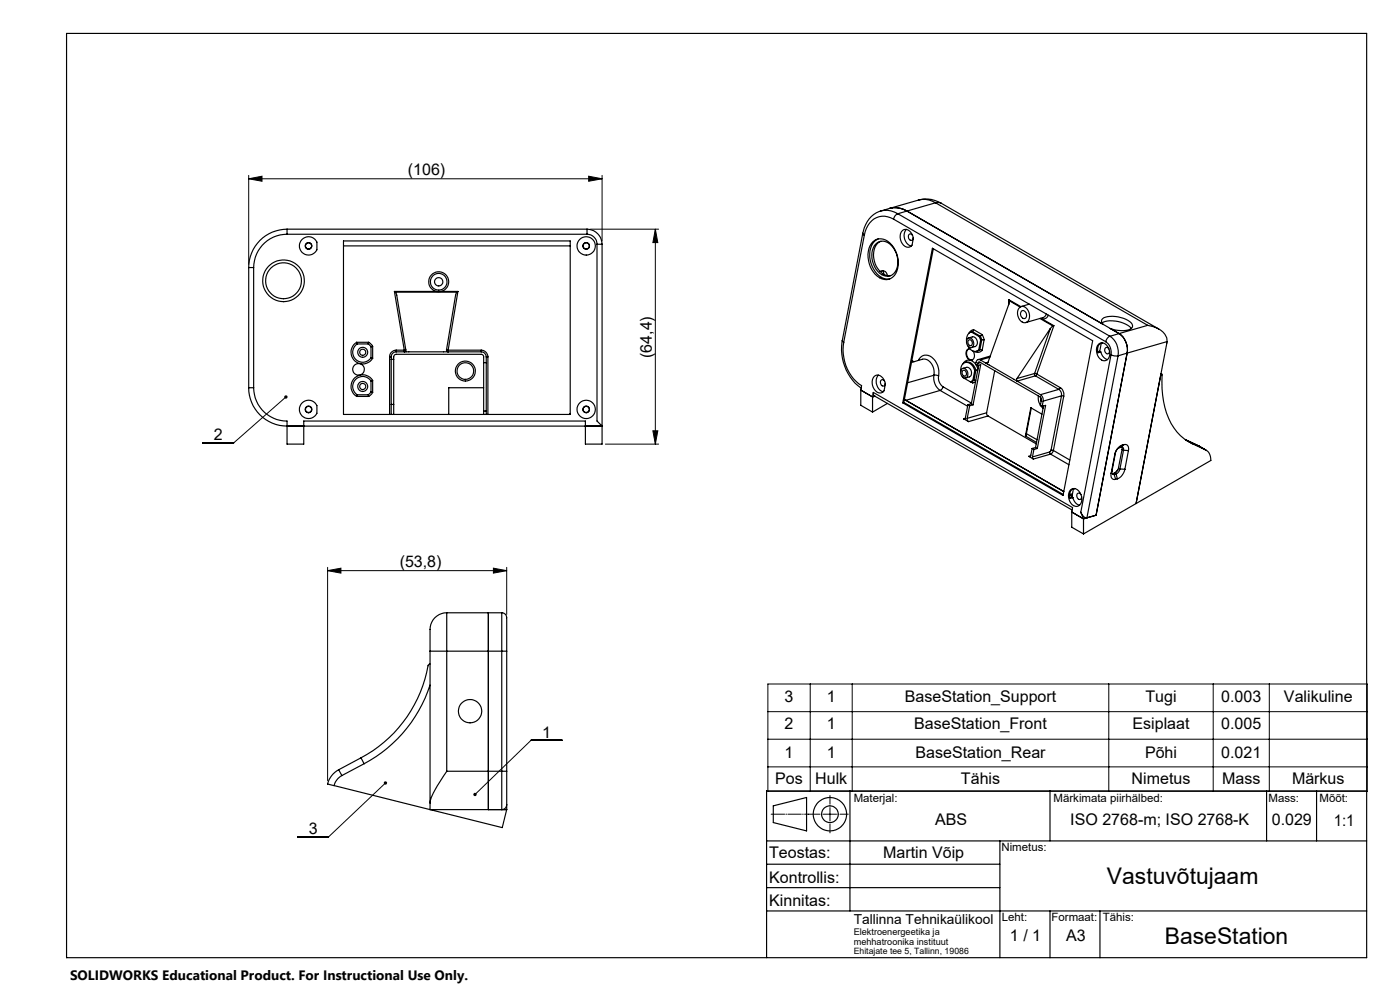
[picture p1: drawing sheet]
<svg xmlns="http://www.w3.org/2000/svg" width="420mm" height="297mm" viewBox="0 0 420 297" stroke-linecap="round" stroke-linejoin="round" font-family="sans-serif">
<g fill="none" stroke="#000" stroke-width=".35">
<path d="M20 10h390v277h-390zM275.5 60a8.5 8.5 0 0 1 6.8 .9M275.5 60l.2-.1a6.2 6.2 0 0 1 5 .9M275.5 60l-8.6 2.4M86.1 70.2a10 10 0 0 0-10 10M86.1 68.7a11.5 11.5 0 0 0-11.5 11.5M86.1 68.7v1.5M86.1 70.2h90M86.1 68.7h90M90.6 71.8a2.73 2.73 0 0 1 4.5 .8v2.3a2.75 2.75 0 0 1-4.1 1.1 2.75 2.75 0 0 1-.4-4.2zM103 73.7h68.1M103 72.2h68.1v52h-68.1z"/>
<path d="M176.1 70.2a3 3 0 0 1 3 3M176.1 68.7a4.6 4.6 0 0 1 4.5 4.5M176.1 68.7v1.5M179.1 73.2h1.5M179.1 73.2v53l1.5 1.5h-94.5a11.5 11.5 0 0 1-11.5-11.5M180.6 73.2v59.9h-5v-6.9h-84.5v6.9h-5v-6.9a10 10 0 0 1-10-10M258.8 69.9l.5 .6M258.8 69.9l-6.1 32.1M259.3 70.5l-6.2 32.1M261.8 72.5a3.8 3.8 0 0 1 5.8 1 7.8 7.8 0 0 1 .7 9.1 3.6 3.6 0 0 1-5.7-.4 7.6 7.6 0 0 1-.8-9.7zM262.8 73.1a3.1 3.1 0 0 1 4.7 .6 6.5 6.5 0 0 1 .6 8.3 3.4 3.4 0 0 1-5.3-1.3 6.4 6.4 0 0 1 0-7.6zM263.5 71.6a5.8 5.8 0 0 0-2.2 7.3 5.6 5.6 0 0 0 5.6 4.7"/>
<path d="M264.1 63.3a8.1 8.1 0 0 0-5.3 6.6M264.1 63.2h.1M264.2 63.2h.2a6.5 6.5 0 0 1 4.9 .9M264.2 72.3a5.1 5.1 0 0 0-1.7 6.7 4.9 4.9 0 0 0 4.7 3.6M266.9 62.4a6.7 6.7 0 0 1 5.2 .8M266.9 62.4l-2.7 .8M268.1 65.7a5.6 5.6 0 0 0-8.6 3.8l-.2 1M268.1 65.7l63.6 36.7M269.3 64.1a2.1 2.1 0 0 0-1.2 1.6M269.3 64.1l63.7 36.7M270.7 69.1a2.08 2.08 0 0 1 3.2 1.7l.1 .6-.4 2.1a1.9 1.9 0 0 1-1.9 .5 1.9 1.9 0 0 1-1.3-1.5l-.3-1.3a2.49 2.49 0 0 1 .6-2.1zM271.9 68.8a3.2 3.2 0 0 0 1.5 5"/>
<path d="M272.1 63.2l-2.8 .9M272.1 63.2l63.6 36.8M273.8 70.6l-.2-.2a.6 .6 0 0 0-.6-.3 .6 .6 0 0 0-.5 .6 .9 .9 0 0 0 .3 1 .9 .9 0 0 0 1 .1l.2-.6M279.7 74.4l48.1 27.7-8.9 46.4-48.1-27.8zM280 74.5l-8.9 46.1M280.7 60.8l1.6 .1M280.7 60.8l-8.6 2.4M280.7 60.8l63.6 36.7M282.3 60.9l65.4 37.7M74.6 80.2h1.5M74.6 80.2v36M76.1 80.2v36"/>
<path d="M118.3 87.3l.3 .3M118.3 87.3l3 17.6M118.3 87.3h12.5M118.6 87.6l.4 .7 2.7 16.6M118.6 87.6h18.5M130.8 87.3a3 3 0 0 1-1.6-4.6 3 3 0 0 1 4.9 0 3 3 0 0 1-1.7 4.6M130.8 87.3h1.6M132.4 87.3h5M137.1 87.6l-.4 .9-2.8 16.4M137.4 87.3l-.3 .3M137.4 87.3l-3 17.6M264 81.4a1.41 1.41 0 0 1 2.2 1.2"/>
<path d="M264.9 81.2l.3 1M291.4 99.5a2.34 2.34 0 0 0-1.5 2.7M291.4 99.5l2.3 1.4M291.6 99.4l-.3 .1M291.6 99.4h.1M291.7 99.4l-.3 .1M291.7 99.4l2.4 1.3M292.1 98.8l-.4 .6M292.1 98.8l-1 .5-.5 .6M292.1 98.8l2.5 1.5M302.7 89.8l.1 .3M302.7 89.8l3.5 2.1"/>
<path d="M302.7 89.8l-.1 1.6M302.8 90.1l-.2 1.2-6.2 17.4-.6 .2 .5-.2M302.8 90.1l3.2 1.9M305.9 92.2a1.93 1.93 0 0 1 2.9 1.6l.1 .6a1.62 1.62 0 0 1-.6 2 1.62 1.62 0 0 1-2.1-.2 3 3 0 0 1-.3-4zM306.4 93.3a1.23 1.23 0 0 1 1.5 .5 1.23 1.23 0 0 1-.2 1.5 1.22 1.22 0 0 1-1.5-.5 1.22 1.22 0 0 1 .2-1.5zM308.8 91.2l-2.4 .7M312 95.5l3.9 2.2M312.2 95.4l.4 .2M312.6 95.6l3.6 2M313.9 94.1l-.8 1-5.3 1.6M314.5 94.5a1.67 1.67 0 0 1-1.9 1.1M315.1 98.5l-10 14.9"/>
<path d="M315.1 98.5l-4.7 13.4M315.9 97.7l-.8 .8M316.2 97.6l-.3 .1M316.2 97.6l-5.2 14.5M330.6 96.8a8.3 8.3 0 0 1 8.8 1.7M330.9 97.2a1.21 1.21 0 0 1-.4-1.4 1.21 1.21 0 0 1 1.2-.8 8.7 8.7 0 0 1 7.9 2.1 1.24 1.24 0 0 1-1.2 1.8l-2.1 .2-3.2-.6 2.6 1.5M335.7 100a5.9 5.9 0 0 1 2.4 5.8M335.7 100l-2.7 .8M344.3 97.5a6.5 6.5 0 0 1 5.7 3.7l.1 1.2M344.3 97.5l-8.6 2.5M74.6 116.2h1.5M107 102.6a3.5 3.5 0 0 0-.7 5.5 3.5 3.5 0 0 0 5.5-.7"/>
<path d="M107 102.6l.1 .5M107 118.8h3.6M107 102.6h3.6M107.1 103.1a3 3 0 0 0-.4 4.6 3 3 0 0 0 4.6-.5M107.1 118.3l-.1 .5M107.1 103.1h3.4M107.1 118.3h3.4M110.5 103.1l.8 .8M110.5 118.3l.1 .5M110.6 102.6l-.1 .5M110.6 102.6l1.2 1.2M111.3 117.5l-.8 .8"/>
<path d="M111.3 114.2a3 3 0 0 0-4.6-.5 3 3 0 0 0 .4 4.6M111.3 107.2l.5 .2M111.3 117.5l.5 .1M111.3 103.9v3.3M111.3 114.2v3.3M111.8 114a3.5 3.5 0 0 0-5.5-.7 3.5 3.5 0 0 0 .7 5.5M111.8 114l-.5 .2M111.8 103.8l-.5 .1M111.8 117.6l-1.2 1.2M111.8 103.8v3.6M111.8 114v3.6M116.9 107h.5"/>
<path d="M116.9 107v17.2M117.4 107.7h.7M117.4 107v17.2M118.9 105.4a1.51 1.51 0 0 0-1.5 1.6M118.9 104.9a1.99 1.99 0 0 0-2 2.1M118.9 104.9v.5M118.9 105.4h25.5M118.9 104.9h2.4M121.7 104.9l-.3 .5-.1-.5M121.7 104.9h-.4M133.9 104.9l.4 .5 .1-.5M133.9 104.9h.5"/>
<path d="M134.4 104.9h10M144.4 105.4a1.57 1.57 0 0 1 1.5 1.6M144.4 104.9a2.05 2.05 0 0 1 2 2.1M144.4 104.9v.5M145.1 108.7h.8M145.1 116.2h-10.5v8M145.9 107h.5M145.9 107v17.2M146.4 107v17.2M252.7 102a14.6 14.6 0 0 0 5.6 14.3M252.7 102l.4 .6M253.1 102.6a12.9 12.9 0 0 0 5.4 13l-.3 1.3"/>
<path d="M258.2 116.9l3.6 2.1M258.2 116.9v4.6l3.6 2M261.8 119v4.5M262 117.6v.7l.3 .3 59.3 34.3M262 117.6l59.8 34.5-.3 1.4M262 117.6l-.2 1.4M262.3 112.8a2.11 2.11 0 0 1 3.2 1.7l.1 .6-.4 2a1.87 1.87 0 0 1-1.9 .6 1.87 1.87 0 0 1-1.3-1.6l-.3-1.2a2.62 2.62 0 0 1 .6-2.1zM262.5 118.7l-.7 .3M263.5 112.4a3.2 3.2 0 0 0 1.5 5M265.4 114.3l-.4-.5a.92 .92 0 0 0-1 .8 .92 .92 0 0 0 .7 1l.3 .1a.69 .69 0 0 0 .6-.8M271.3 119.7l47.8 27.6M273.5 108.6l3.3-.9a3.5 3.5 0 0 1 3.4 4.1v.7"/>
<path d="M273.6 108.1l.6 .3M275.5 108a2.56 2.56 0 0 1 2.2-1.6 2.56 2.56 0 0 1 2.4 1.2l1.2 1.9 .4 1.6-.1 1.6M280.2 112.5a4.7 4.7 0 0 0 1.8 4.5M280.2 112.5l1.4 .2M280.2 112.5l-7.9 2.2M281.6 112.7a3.2 3.2 0 0 0 1.3 3.2M282 117l8.3 4.7M282 117l-10.2 3-.5-.3M282.9 115.9l-.3 .6-.6 .5M282.9 115.9l8.5 4.9M288.6 110.6a1.49 1.49 0 0 1 1.6 .5 1.49 1.49 0 0 1 0 1.8 .94 .94 0 0 1-1 .4 .94 .94 0 0 1-.7-.7 1.68 1.68 0 0 1 .1-2zM288.7 112.9l2.4 1.5 .8-.4"/>
<path d="M288.9 110.4l1-.3a1.57 1.57 0 0 1 1.5 1.1 1.57 1.57 0 0 1-.6 1.8l-1.1 .3M288.9 109a2.11 2.11 0 0 1 1.9-1.1 2.11 2.11 0 0 1 1.9 1.2M288.9 111a.93 .93 0 0 1 1 .7 .93 .93 0 0 1-.5 1l-.5-.2-.3-.7zM289.6 108.7a2.29 2.29 0 0 1 3 1.6l.2 .7M290.3 101.4a1.49 1.49 0 0 1 1.7 .6 1.49 1.49 0 0 1 0 1.7 .97 .97 0 0 1-1 .5 .97 .97 0 0 1-.8-.8l-.3-.9zM290.4 103.7a2.06 2.06 0 0 0 3.2 1.2M290.5 102.1a.89 .89 0 0 1 1.2 .3 .89 .89 0 0 1-.3 1.2 .99 .99 0 0 1-.9-.5 .99 .99 0 0 1 0-1zM290.6 101.3l1.1-.3a1.61 1.61 0 0 1 1.4 1.1 1.61 1.61 0 0 1-.5 1.8l-1.1 .3M290.7 104.6a1.92 1.92 0 0 0-.6 2 1.92 1.92 0 0 0 1.5 1.3M291 104.6l-.2-.1a1.81 1.81 0 0 0-1.1 1.7 1.81 1.81 0 0 0 1.1 1.6 1.2 1.2 0 0 0 1.4-.3 1.2 1.2 0 0 0 .1-1.4l-.4-.9M291.5 114.3l.3 .5M292.2 113.9l.5 .1"/>
<path d="M292.2 113.9l-1 .5 .6 .4M292.2 113.9l-.3 .1M292.4 111.1a2.56 2.56 0 0 0-3.2-2.3 2.59 2.59 0 0 0-1 2.5M292.4 111.1l-.5 2.9M292.7 114.4l-.9 .4M292.8 111l-.6 2.9M292.8 111l-.4 .1M292.8 109.4l.6 1.2M293.2 109.6l1-.3-2.3 12M293.3 108.9l.3-.4h.4l18 10.5 .4 .7-.3 1.8 .5 .3M293.3 110.9l-.5 .1M293.3 108.9l-.1 .7"/>
<path d="M293.6 109.5l-2.2 11.5M293.7 100.9l.5 1M294 104.8l.6 .2M294 104.8l-1 .5M294 104.8l-.4 .1M294.1 100.7l.4 1.1M294.1 100.7l-.4 .2M294.1 107.9a.87 .87 0 0 0-1.3 .7l-.1 .7 .5 .3M294.1 107.9l11.1 6.3M294.2 101.9l-.6 3M294.2 108.7l-.9 .2M294.5 101.8l-.3 .1"/>
<path d="M294.5 101.8l-.5 3M294.6 100.3l.6 1.5M294.6 100.3l-.5 .4M294.6 105a1.86 1.86 0 0 1-2.4 .3M295.2 101.8h-.7M295.2 101.8l-.6 3.2M297 107.1l-2.9 .8M297.1 106.7l-3.7 1.1M298.4 111.1l-2.4 12.6M305.1 113.4l-.2 .5 .3 .3M305.2 114.2l6.9 4.1M310.4 111.9l.6 .2"/>
<path d="M310.4 111.9l.2 .7M310.4 111.9l-5.3 1.5M310.6 112.6l-5.4 1.6M310.6 112.6l7 4.1M311 112.1l-.4 .5M311 112.1l7.1 4.1M311.5 118.6l.1 1.9 .6 1.2 .7 .6M312.1 118.3a1.96 1.96 0 0 1 .8 1.9M312.2 119.1l.1 1.2M317.6 116.7a1.96 1.96 0 0 1 .9 1.9M317.6 116.7l-5.5 1.6M318.1 116.2a2.62 2.62 0 0 1 1 2.5"/>
<path d="M318.1 116.2l-.5 .5M318.5 118.6l.6 .1M318.5 118.6l-5.6 1.6M318.5 118.6l-3.2 16.3M319.1 118.7l-3.1 16.3M329.5 103.3a1.95 1.95 0 0 1 3.2 1.3 2.39 2.39 0 0 1-1.3 3.5 3.1 3.1 0 0 1-1.9-4.8zM329.9 105.3l.3 .2M329.9 105.3l-.6 .2M330.2 105.5a2.98 2.98 0 0 0 2 2.3M330.4 102.9l-.5 2.4M330.8 102.8a1.92 1.92 0 0 0-1.5 2.5l.1 .4 .8-.2M331.7 102.4a3.9 3.9 0 0 1 1.6 3.9"/>
<path d="M332.7 104.6l-.1-.2a.6 .6 0 0 0-.7-.3 .6 .6 0 0 0-.5 .6 .89 .89 0 0 0 .2 1 .89 .89 0 0 0 1.1 .1l.1-.6M333 100.8a5.8 5.8 0 0 1 2.4 5.8M333 100.8a2.1 2.1 0 0 0-1.3 1.6M333.3 106.3l1.1 .4 1-.1M333.3 106.3l-9.1 47.2M335.4 106.6l-9.3 48.6M338.1 105.8l-2.7 .8M338.1 105.8l-9.3 48.6M348.3 112l.3 .1a30.7 30.7 0 0 0 2.7 14.8 13.9 13.9 0 0 0 6.4 6.1M348.3 112l.2 .1M350.1 102.4l-9.3 48.5M350.1 102.4l-12 3.4"/>
<path d="M90.6 120.8a2.73 2.73 0 0 1 4.5 .8v2.3a2.75 2.75 0 0 1-4.1 1.1 2.75 2.75 0 0 1-.4-4.2zM117.4 121.2h.7M118.1 124.2v-17.4l.3-.5 .5-.1 25.9 .1 .3 .5v17.4M145.1 123.2h.8M171.1 123.9l-.2 .3M266.2 120.9l-4.4 2.6M271.1 120.6l-.3 .1M271.1 120.6l47.8 27.6M289.1 125.6l1.4 .8M289.6 125.4l-.5 .2M290.2 125.4l.3 1M290.4 121.3l-.8 4-.5 .3"/>
<path d="M290.4 121.3l.5 .3M290.9 121.6l-.7 3.8M291.4 121l.5 .3M291.4 121l-1 .3M291.9 121.3l-1 .3M296 123.7l.1 .6 .3 .4M296 123.7l-5.8 1.7M296.4 124.7l-5.9 1.7M296.4 124.7l14.5 8.3M307.6 130.7l3.4 1.9M307.9 130l3.2 1.8M308.6 136.8l1.4 .8"/>
<path d="M309.2 136.6l-.6 .2M309.4 122.3l-1.6 8.3-.2 .1M309.6 134.4l-.4 2.2-.6 .2M309.6 134.4l.6 .3M309.7 136.9l.3 .7M310.2 134.7l-.5 2.2M310.7 134.1l.5 .3M310.7 134.1l-1.1 .3M311.2 134.4l-1 .3M312.6 124.1l-3.4-1.9-1.6 8.5M312.6 121.8l1.1-.3-2.5 12.9M312.9 120.2l-.3 1.6"/>
<path d="M313.1 121.7l-2.4 12.4M314.9 135.5l.3 .6M314.9 135.5l-5.2 1.4M315.2 136.1l-5.2 1.5M315.2 136.1l5.5 3.2M315.3 134.9l-.4 .6M315.3 134.9l.7 .1M316 135l-.4 .8-.4 .3M316 135l4.9 2.9M334.4 136.2l-1.1 5.6M334.6 135.6l-.2 .6M334.6 135.6l-1 5.6"/>
<path d="M335.8 134.2l-.6 .3-.6 1.1M336.4 134a.61 .61 0 0 1 .6 .2 .61 .61 0 0 1 0 .7M336.4 134l-.6 .2M336.5 134l.1 .7M336.6 134.7l.4 .2M336.6 134.7l-1.1 5.6M336.7 133.4a3.6 3.6 0 0 0-2.3 2.8M336.7 133.4l-.9 .8M337 134.9l1.5 .1M337 134.9l-1 5.6M337.2 133.2a1.23 1.23 0 0 1 1.2 .5 1.23 1.23 0 0 1 .1 1.3M337.2 133.2l-.5 .2"/>
<path d="M337.2 133.2l-.8 .8M338.5 135l-1 5.6M355.6 131.8l3.8 1.8M355.6 131.8l4 1.8M355.7 131.8l2 1.2M357.7 133l4 1.8a3.2 3.2 0 0 1 1.6 3.2l-38.3 22M359.4 133.6l.3 .1-.1-.1M359.4 133.6h.2M359.6 133.6l2.2 1.3M321.1 146.9a1.98 1.98 0 0 1 3.2 1.3 2.39 2.39 0 0 1-1.3 3.6 3.2 3.2 0 0 1-1.9-4.9zM321.5 153.5l3.5 2M321.5 153.5v4.5l3.5 2"/>
<path d="M321.6 149l.3 .2M321.6 149l-.6 .2M321.6 148.6l-.7-.3 .7 .4M321.7 148l-.8 .2M321.9 149.2l.2 .6a2.62 2.62 0 0 0 1.8 1.6M322 146.6l-.4 2.4M322.4 146.4a2.12 2.12 0 0 0-1.4 3l.9-.2M324.2 153.5a2.23 2.23 0 0 0 1.9 1.7M324.2 153.5l.8 2M324.3 148.2l-.1-.1a.6 .6 0 0 0-.7-.3 .6 .6 0 0 0-.5 .5l.1 .8a.68 .68 0 0 0 .8 .6 .68 .68 0 0 0 .6-.8M325 155.5v4.5M326.1 155.2l-1.1 .3"/>
<path d="M328.8 154.4l-2.7 .8M328.8 154.4l-3.8 1.1M333.3 141.8a1.23 1.23 0 0 0 .1 1.4 1.23 1.23 0 0 0 1.3 .4M333.6 141.2a.64 .64 0 0 0 0 .7 .64 .64 0 0 0 .7 .3M333.6 141.2l-.3 .6M333.8 141.9l-.1 .1M333.8 141.9l.5 .3M334.3 142.2l.4 1.4M334.4 141.8l.4 .2M334.4 141.8l-.6 .1M334.8 142l.4 1.5M334.8 142l-.5 .2"/>
<path d="M335.2 143.5l-.5 .1M335.4 140.9l-.8 .8M335.5 140.3a2.01 2.01 0 0 1-1.1 1.5M335.5 140.3l.5 .2M336 140.5a2.05 2.05 0 0 1-1.2 1.5M336 140.5l1.5 .1M337.5 140.6a3.9 3.9 0 0 1-2.3 2.9M129 199l-.5 .3a39.1 39.1 0 0 1-20.2 27.8M129 195.2h5M129 195.2v45.4M134 183.7v11.5M134 183.7a5.3 5.3 0 0 0-5 6.3v5.2"/>
<path d="M134 183.7h16.5M134 195.2h16.5M134 195.2v35.9M146.5 183.7v58.9M150.5 195.2h1.5M150.5 183.7v11.5M150.5 183.7a1.77 1.77 0 0 1 1.5 2.3v9.2M150.5 195.2v35.9M152 195.2v35.9M129 205.3a41.1 41.1 0 0 1-19.7 23.6M100.2 235.4l50.5 12.6 1.3-5.4M101.6 230.7a6.6 6.6 0 0 0-3.3 4.3l1.9 .4"/>
<path d="M101.6 230.7l1 1.7M102.6 232.4a4.8 4.8 0 0 0-2.4 3M108.3 227.1l1 1.8M108.3 227.1l-6.7 3.6M109.3 228.9l-6.7 3.5M134 231.1a39.4 39.4 0 0 0-4.9 8.8l-.1 .7M134 231.1h16.5M150.5 231.1v11.5a1.35 1.35 0 0 0 1.5-1.5M150.5 231.1h1.5M152 231.1v10M255 237v36M315 237v15"/>
<path d="M380 237v15M395 237v15M410 237h-180v50M129 240.6v2h23M152 241.1v1.5M230 252h180M230 259h70M232 241.5l10-2.5v10l-10-2.5zM300 252v35M230 273h180M230 266h70M315 273v14"/>
<path d="M330 273v14"/>
<circle cx="92.6" cy="73.7" r=".92"/>
<circle cx="92.6" cy="73.7" r="1.01"/>
<circle cx="175.9" cy="73.7" r="1.01"/>
<circle cx="175.9" cy="73.7" r=".93"/>
<circle cx="175.9" cy="73.7" r="2.75"/>
<circle cx="85.1" cy="84.2" r="5.4"/>
<circle cx="85.1" cy="84.2" r="6.3"/>
<circle cx="131.6" cy="84.4" r="1.24"/>
<circle cx="131.6" cy="84.5" r="2.49"/>
<circle cx="107.6" cy="110.7" r="1.76"/>
<circle cx="108.8" cy="105.6" r="1.49"/>
<circle cx="108.8" cy="115.8" r="1.49"/>
<circle cx="108.8" cy="115.8" r=".93"/>
<circle cx="108.8" cy="105.6" r=".92"/>
<circle cx="139.6" cy="111.2" r="2.5"/>
<circle cx="139.6" cy="111.2" r="2.99"/>
<circle cx="92.6" cy="122.7" r=".92"/>
<circle cx="92.6" cy="122.7" r="1.01"/>
<circle cx="175.9" cy="122.7" r="1.01"/>
<circle cx="175.9" cy="122.7" r=".93"/>
<circle cx="175.9" cy="122.7" r="2.75"/>
<circle cx="141" cy="213.1" r="3.5"/>
<circle cx="249" cy="244" r="5"/>
<circle cx="249" cy="244" r="2.51"/>
</g>
<g fill="none" stroke="#000" stroke-width=".3">
<path d="M74.6 53.6l4-.8v1.5zM74.6 52.6v26.6M74.6 53.6h106M176.6 52.8l4 .8-4 .7zM180.6 52.6v19.6M177.1 68.7h20.5M196.6 68.7l.7 4h-1.4zM196.6 68.7v64.4M85.8 119l-15.7 13.7h-9.2M181.6 133.1h16M195.9 129.1h1.4l-.7 4zM98.3 171l4-.7v1.5z"/>
<path d="M98.3 170v64M98.3 171h53.7M148 170.3l4 .7-4 .8zM152 170v14.1M230.4 205h179.8v32.2h-179.8zM230.4 213.3h179.8M243.1 205v32.2M255.7 205v32.2M332.6 205v32.2M364 205v32.2M380.8 205v32.2M115.6 234.7l-17 16.1h-9.3"/>
<path d="M168.6 221.8h-9.3l-16.8 16.3M230.4 221.5h179.8M230.4 229.8h179.8M249 238.4v2.6M231.4 244h4M235.8 244h.2M236.4 244h4M240.8 244h.2M241.4 244h4.6M246.4 244h.2M247 244h4M249 241.4v.2"/>
<path d="M249 242v4M249 246.4v.2M249 247v2.6M251.4 244h.2M252 244h2.5"/>
</g>
<g fill="#000">
<path d="M74.6 53.6l4-.8v1.5zM176.6 52.8l4 .8-4 .7z"/>
<path d="M196.6 68.7l.7 4h-1.4zM195.9 129.1h1.4l-.7 4z"/>
<path d="M85.4 118.6a.51 .51 0 0 0 0 .7 .51 .51 0 0 0 .7 0 .51 .51 0 0 0 0-.7l-.3 .4 .3-.4zM115.3 234.3a.51 .51 0 0 0 0 .7 .51 .51 0 0 0 .7 0 .51 .51 0 0 0 0-.7l-.4 .4 .3-.5zM142.1 237.8v.6l.4-.3-.4 .3a.49 .49 0 0 0 .7 0 .49 .49 0 0 0 0-.7 .49 .49 0 0 0-.7 .1z"/>
<path d="M98.3 171l4-.7v1.5zM148 170.3l4 .7-4 .8z"/>
</g>
<g font-size="6.9">
<text x="332.1" y="264.9">Vastuvõtujaam</text>
<text x="349.4" y="282.8">BaseStation</text>
</g>
<g font-size="4.8">
<text x="122.4" y="52.5">(106)</text>
<text x="195.5" y="107.3" transform="rotate(-90 195.5 107.3)">(64,4)</text>
<text x="64.1" y="132">2</text>
<text x="119.9" y="169.9">(53,8)</text>
<text x="235.4" y="210.3">3</text>
<text x="248" y="210.3">1</text>
<text x="271.4" y="210.3">BaseStation_Support</text>
<text x="343.6" y="210.3">Tugi</text>
<text x="366.4" y="210.3">0.003</text>
<text x="385.2" y="210.3">Valikuline</text>
<text x="162.7" y="221.1">1</text>
<text x="235.4" y="218.6">2</text>
<text x="248" y="218.6">1</text>
<text x="274.3" y="218.6">BaseStation_Front</text>
<text x="339.8" y="218.6">Esiplaat</text>
<text x="366.4" y="218.6">0.005</text>
<text x="235.4" y="227.3">1</text>
<text x="248" y="227.3">1</text>
<text x="274.7" y="227.3">BaseStation_Rear</text>
<text x="343.5" y="227.3">Põhi</text>
<text x="366.4" y="227.3">0.021</text>
<text x="232.6" y="235.1">Pos</text>
<text x="244.6" y="235.1">Hulk</text>
<text x="288.3" y="235.1">Tähis</text>
<text x="339.5" y="235.1">Nimetus</text>
<text x="366.7" y="235.1">Mass</text>
<text x="387.6" y="235.1">Märkus</text>
<text x="92.6" y="250.1">3</text>
<text x="280.5" y="247.2">ABS</text>
<text x="321.1" y="247.3">ISO 2768-m; ISO 2768-K</text>
<text x="381.5" y="247.3">0.029</text>
<text x="400.1" y="247.5">1:1</text>
<text x="230.8" y="257.2">Teostas:</text>
<text x="264.9" y="257.2">Martin Võip</text>
<text x="230.8" y="264.6">Kontrollis:</text>
<text x="230.8" y="271.5">Kinnitas:</text>
<text x="303" y="281.9">1 / 1</text>
<text x="319.9" y="281.9">A3</text>
</g>
<g font-size="4.1">
<text x="256.1" y="276.8">Tallinna Tehnikaülikool</text>
<text x="21" y="293.7">SOLIDWORKS Educational Product. For Instructional Use Only.</text>
</g>
<g font-size="3.4">
<text x="256.1" y="240.3">Materjal:</text>
<text x="316.1" y="240.3">Märkimata piirhälbed:</text>
<text x="380.6" y="240.3">Mass:</text>
<text x="395.9" y="240.3">Mõõt:</text>
<text x="300.4" y="255.1">Nimetus:</text>
<text x="300.5" y="276">Leht:</text>
<text x="315.5" y="276">Formaat:</text>
<text x="330.8" y="276">Tähis:</text>
</g>
<g font-size="2.7">
<text x="256.1" y="280.1">Elektroenergeetika ja</text>
<text x="256.1" y="283.1">mehhatroonika instituut</text>
</g>
<text font-size="2.6" x="256.1" y="286">Ehitajate tee 5, Tallinn, 19086</text>
</svg>
